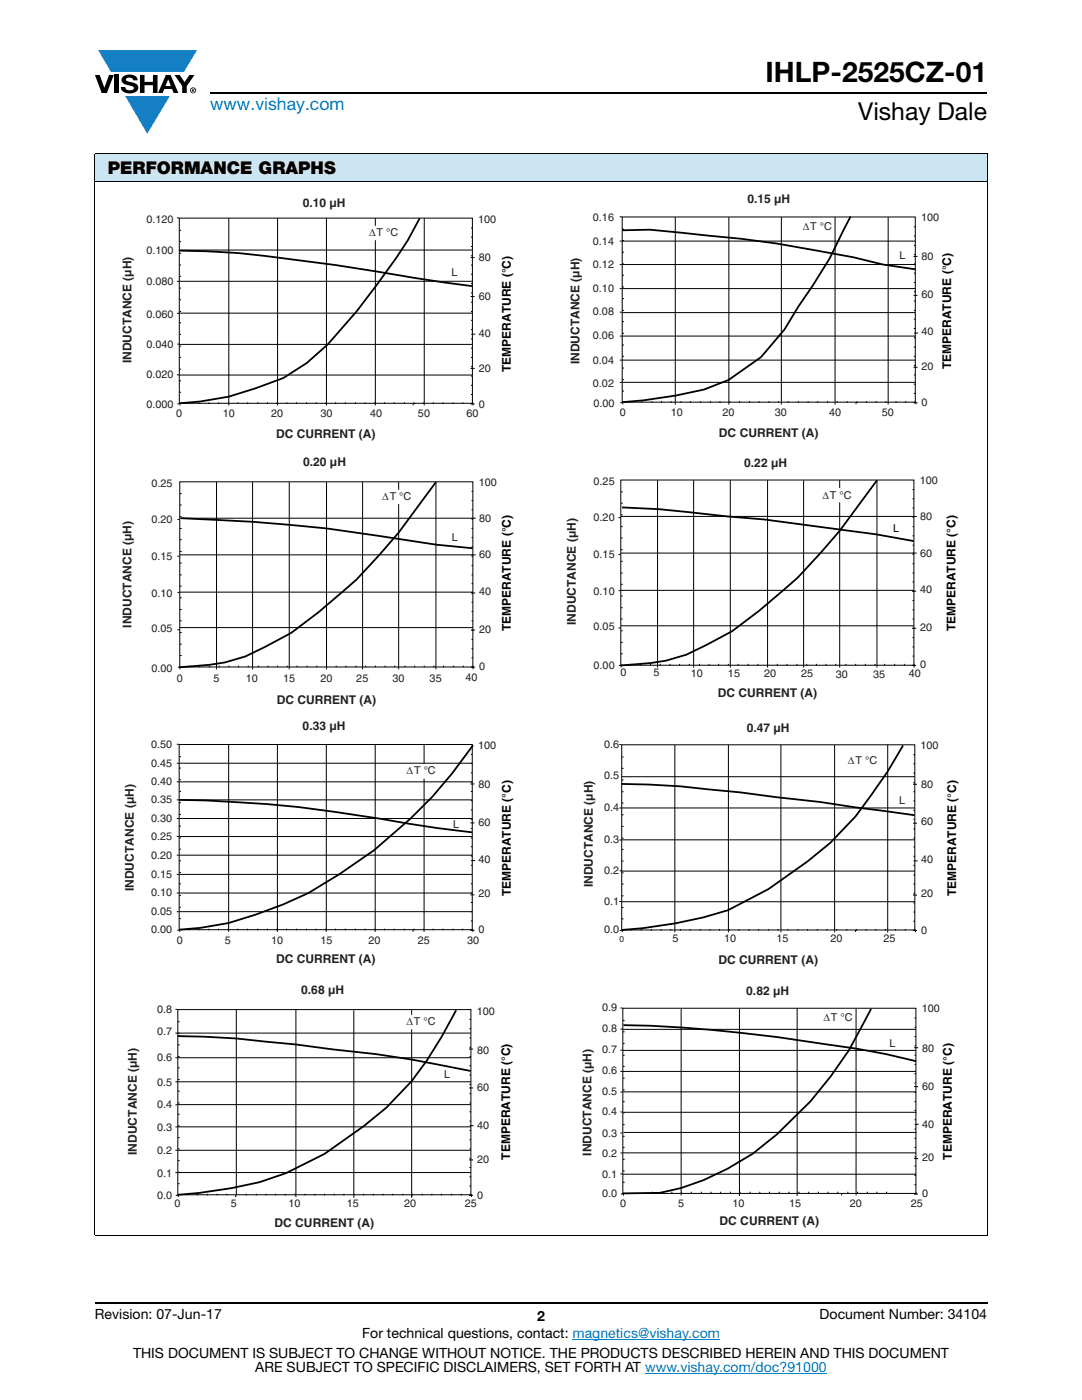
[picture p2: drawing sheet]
<svg xmlns="http://www.w3.org/2000/svg" width="216mm" height="279mm" viewBox="0 0 216 279" stroke-linecap="round" stroke-linejoin="round" font-family="sans-serif">
<g fill="#147fc3">
<path d="M19.6 10h19.7l-2.6 4.3h-1.1h-13.5z"/>
<path d="M25 19.2h8.9l-4.5 7.5z"/>
</g>
<g fill="#000">
<path d="M18.9 15h1l.9 2.5 1-2.5h.9l-1.4 3.6h-1zM22.9 15h.9v3.6h-.9zM24.6 15.3a2.1 2.1 0 0 1 2.8 .3l.1 .4h-.9a.79 .79 0 0 0-.7-.5 .79 .79 0 0 0-.8 .4l.3 .3 1 .2a1.08 1.08 0 0 1 1.2 1 1.08 1.08 0 0 1-1.1 1.2 1.73 1.73 0 0 1-2.4-1.2h.9a.96 .96 0 0 0 .8 .6 .96 .96 0 0 0 .9-.4 1.31 1.31 0 0 0-1.2-.6 1.03 1.03 0 0 1-1.1-.6 1.03 1.03 0 0 1 .2-1.1zM27.9 15h.9v1.3h1.7v-1.3h.9v3.6h-.9v-1.6h-1.7v1.6h-.9zM34.8 15h1.1l.9 1.4 1-1.4h1l-1.5 2.2v1.4h-.9v-1.4z"/>
<path d="M33.6 15.9l.5 1.3h-1.1zM33.1 15l-1.6 3.6h1l.3-.8h1.5l.3 .8h1l-1.6-3.6z"/>
<path d="M38.4 17.8h.2v.2h-.2zM38.3 17.7v.7h.1v-.3l.4 .3-.2-.3 .2-.2-.1-.2z"/>
<path d="M38.1 18a.46 .46 0 0 1 .9 0 .46 .46 0 0 1-.9 0zM37.9 18a.6 .6 0 0 0 1.2 0 .6 .6 0 0 0-1.2 0z"/>
</g>
<path d="M42 18.6h155M18.9 260h178.1" fill="none" stroke="#000" stroke-width=".36"/>
<path d="M114.3 267.3h29.3M128.7 274h36.3" fill="none" stroke="#007ec4" stroke-width=".2"/>
<path d="M18.9 30.7h178.1v5.5h-178.1z" fill="#cce5f3"/>
<path d="M18.9 30.7h178.1M18.9 36.2h178.1M18.9 30.8v215.6M197 30.8v215.6M18.9 246.5h178.1" fill="none" stroke="#000" stroke-width=".2"/>
<g fill="#fff">
<path d="M24.2 39.2h78.3v48.7h-78.3z"/>
<path d="M35.8 43.5h58.5v37h-58.5z"/>
</g>
<g fill="none" stroke="#000" stroke-width=".2">
<path d="M35.3 43.5h.4M35.3 56.1h.4M35.8 43.5h58.5v37h-58.5zM35.8 56.1h58.5M35.8 49.9h58.5M35.8 52.9h.3M35.8 46h.3M35.8 48.2h.3M35.8 50.6h.3M35.8 55.1h.3M35.8 57.5h.3M35.8 59.8h.3"/>
<path d="M45.7 43.5v37.4M55.4 43.5v37.4M65.1 43.5v37.4M74.9 43.5v37.4M84.7 43.5v37.4M93.9 51.4h.8M93.9 59.2h.8M94 45.5h.3M94 47.3h.3M94 49.2h.3M94 51h.3M94 52.9h.3"/>
<path d="M94 54.7h.3M94 56.6h.3M94 58.5h.3M35.3 62.5h.4M35.3 74.8h.4M35.4 68.7h.4M35.8 62.5h58.5M35.8 74.8h58.5M35.8 68.7h58.5M35.8 62.2h.3M35.8 71.3h.3M35.8 64.4h.3"/>
<path d="M35.8 66.7h.3M35.8 69.1h.3M35.8 73.7h.3M35.8 76h.3M35.8 78.3h.3M93.9 73.5h.8M94 60.3h.3M94 62.2h.3M94 63.9h.3M94 65.8h.3M94 67.6h.3M94 69.5h.3"/>
<path d="M94 71.3h.3M94 73.2h.3M94 75h.3M94 76.9h.3M94 78.7h.3M94 66.7h.8M35.4 80.6h.4M35.9 80.5v.4M37.7 80.3v.3M39.7 80.3v.3M41.7 80.3v.3M43.6 80.3v.3"/>
<path d="M45.6 80.3v.3M47.5 80.3v.3M49.4 80.3v.3M51.4 80.3v.3M53.4 80.3v.3M55.3 80.3v.3M57.2 80.3v.3M59.2 80.3v.3M61.2 80.3v.3M63.1 80.3v.3M65 80.3v.3M67 80.3v.3"/>
<path d="M68.9 80.3v.3M70.9 80.3v.3M72.9 80.3v.3M74.8 80.3v.3M76.7 80.3v.3M78.7 80.3v.3M80.7 80.3v.3M82.4 80.5v.4M82.6 80.3v.3M84.6 80.3v.3M86.5 80.3v.3M88.4 80.3v.3"/>
<path d="M90.4 80.3v.3M92.4 80.3v.3M93.9 80.6h.8M94.3 80.3v.3M94.4 80.5v.4"/>
</g>
<path d="M35.8 50a151.7 151.7 0 0 1 23.7 1.9l7.5 1 15.4 2.5 11.8 1.7M83.8 43.5l-2.4 4.5a162.4 162.4 0 0 1-16 20.7l-4.2 3.7-4.7 3-5.5 2.1-5.4 1.7-5.6 .9-4.2 .4" fill="none" stroke="#000" stroke-width=".36"/>
<path d="M72.9 45.2h6.3v2.6h-6.3z" fill="#fff"/>
<path d="M72.9 45.2h6.3v2.6h-6.3z" fill="none" stroke="#fff" stroke-width=".24"/>
<g fill="#fff">
<path d="M113.6 38.5h76.8v49.2h-76.8z"/>
<path d="M124.2 43.3h58.4v37h-58.4z"/>
</g>
<g fill="none" stroke="#000" stroke-width=".2">
<path d="M123.7 48.1h.4M123.7 52.8h.4M123.7 43.3h.4M123.7 57.6h.4M124.2 43.3h58.4v37h-58.4zM124.2 57.6h58.4M124.2 48.1h58.4M124.2 52.8h58.4M124.2 52.7h.3M124.2 45.7h.3M124.2 48h.3M124.2 50.3h.3"/>
<path d="M124.2 54.9h.3M124.2 57.3h.3M124.2 59.6h.3M134.7 43.3v37M145.4 43.3v37M155.9 43.3v37M166.6 43.3v37M177.2 43.3v37M182.3 51.2h.8M182.3 58.9h.8M182.4 45.3h.3M182.4 47.1h.3"/>
<path d="M182.4 49h.3M182.4 50.8h.3M182.4 52.7h.3M182.4 54.5h.3M182.4 56.4h.3M182.4 58.2h.3M123.7 67.1h.4M123.7 76.3h.4M123.7 62.3h.4M123.7 71.9h.4M124.2 71.9h58.4M124.2 67.1h58.4"/>
<path d="M124.2 76.3h58.4M124.2 62.4h58.4M124.2 61.9h.3M124.2 71.1h.3M124.2 64.2h.3M124.2 66.5h.3M124.2 68.9h.3M124.2 73.5h.3M124.2 75.8h.3M124.2 78h.3M182.3 73.3h.8M182.4 60.1h.3"/>
<path d="M182.4 61.9h.3M182.4 63.7h.3M182.4 65.6h.3M182.4 67.4h.3M182.4 69.3h.3M182.4 71.1h.3M182.4 73h.3M182.4 74.8h.3M182.4 76.7h.3M182.4 78.5h.3M182.4 66.5h.8M123.8 80.4h.4"/>
<path d="M124.3 80.3v.4M126.1 80.1v.3M128 80.1v.3M130.1 80.1v.3M132 80.1v.3M133.9 80.1v.3M134.7 80.3v.4M135.9 80.1v.3M137.8 80.1v.3M139.8 80.1v.3M141.8 80.1v.3M143.7 80.1v.3"/>
<path d="M145.4 80.3v.4M145.6 80.1v.3M147.5 80.1v.3M149.5 80.1v.3M151.5 80.1v.3M153.4 80.1v.3M155.4 80.1v.3M155.9 80.3v.4M157.3 80.1v.3M159.3 80.1v.3M161.2 80.1v.3M163.2 80.1v.3"/>
<path d="M165.1 80.1v.3M166.6 80.3v.4M167 80.1v.3M169.1 80.1v.3M170.8 80.2v.5M171 80.1v.3M172.9 80.1v.3M174.8 80.1v.3M176.8 80.1v.3M177.2 80.3v.4M178.8 80.1v.3M180.7 80.1v.3"/>
<path d="M182.3 80.4h.8M182.7 80.1v.3M182.8 80.3v.4"/>
</g>
<path d="M124.2 46l5.5-.2 18.1 1.8 7.2 1 15.3 2.8 5.9 1.4 6.5 1M169.7 43.2l-4.2 8.4-3.3 5.4-2.9 4.2-2.8 4.6-4.6 5.5-6.5 4.5-4.9 1.9-5.7 1.2-6.4 1-4.2 .4" fill="none" stroke="#000" stroke-width=".36"/>
<path d="M159.4 44.1h6.3v2.7h-6.3z" fill="#fff"/>
<path d="M159.4 44.1h6.3v2.7h-6.3z" fill="none" stroke="#fff" stroke-width=".24"/>
<g fill="#fff">
<path d="M24.2 90.8h78.3v50.1h-78.3z"/>
<path d="M35.9 96.2h58.5v36.9h-58.5z"/>
</g>
<g fill="none" stroke="#000" stroke-width=".2">
<path d="M35.9 96.2h58.5v36.9h-58.5zM35.9 98.5h.3M43.2 96.2v37.4M50.4 96.2v37.4M57.7 96.2v37.4M65.2 96.2v37.4M72.4 96.2v37.4M79.5 96.2v37.4M87 96.2v37.4M94.1 98.1h.3M94.1 99.9h.3M35.4 118.2h.4"/>
<path d="M35.4 111h.4M35.4 103.7h.4M35.9 110.7h59M35.9 118.2h58.5M35.9 105.5h.3M35.9 114.7h.3M35.9 100.8h.3M35.9 103.1h.3M35.9 107.7h.3M35.9 110.1h.3M35.9 112.4h.3M35.9 117h.3"/>
<path d="M35.9 119.3h.3M94 118.3h.8M94.1 101.7h.3M94.1 103.6h.3M94.1 105.5h.3M94.1 107.3h.3M94.1 109.2h.3M94.1 111h.3M94.1 112.9h.3M94.1 114.7h.3M94.1 116.5h.3M94.9 103.4h-59"/>
<path d="M35.4 125.7h.4M35.5 133.2h.4v.4M35.9 125.3h58.5M35.9 121.6h.3M35.9 123.9h.3M35.9 126.2h.3M35.9 128.6h.3M35.9 130.8h.3M37.8 132.8v.4M39.8 132.8v.4M41.8 132.8v.4M43.7 132.8v.4"/>
<path d="M45.7 132.8v.4M47.6 132.8v.4M49.5 132.8v.4M51.6 132.8v.4M53.5 132.8v.4M55.4 132.8v.4M57.3 132.8v.4M59.3 132.8v.4M61.3 132.8v.4M63.2 132.8v.4M67.1 132.8v.4M69 132.8v.4"/>
<path d="M71 132.8v.4M73 132.8v.4M74.9 132.8v.4M76.8 132.8v.4M78.8 132.8v.4M80.8 132.8v.4M82.7 132.8v.4M84.7 132.8v.4M86.6 132.8v.4M88.5 132.8v.4M90.5 132.8v.4M92.5 132.8v.4"/>
<path d="M94 125.7h.8M94 133.2h.8M94.1 120.2h.3M94.1 122.1h.3M94.1 123.9h.3M94.1 127.6h.3M94.1 129.5h.3M94.1 131.3h.3M94.4 132.8v.8"/>
</g>
<path d="M87 96.2l-7.5 10.1-3.8 4.4-4.5 5-7.7 6.5-5.4 4.1-9.1 4.7-4.1 1.2-3.1 .5-5.9 .5M36.1 103.4a348.6 348.6 0 0 1 50.9 5.3l7.3 .7" fill="none" stroke="#000" stroke-width=".36"/>
<path d="M75.5 97.9h6.3v2.6h-6.3z" fill="#fff"/>
<path d="M75.5 97.9h6.3v2.6h-6.3z" fill="none" stroke="#fff" stroke-width=".24"/>
<g fill="#fff">
<path d="M112.8 91.1h78.4v48.5h-78.4z"/>
<path d="M123.9 95.8h58.5v37h-58.5z"/>
</g>
<g fill="none" stroke="#000" stroke-width=".2">
<path d="M123.9 95.8h58.5v37h-58.5zM123.9 98.2h.4M131.2 95.8v37.4M138.4 95.8v37.4M145.7 95.8v37.4M153.2 95.8v37.4M160.4 95.9v37.3M167.5 95.9v37.3M175 95.9v37.3M182.1 97.7h.3M182.1 99.5h.3M123.4 117.9h.4"/>
<path d="M123.4 110.7h.4M123.4 103.3h.4M123.9 117.8h58.5M123.9 105.1h.4M123.9 114.4h.4M123.9 100.4h.4M123.9 102.8h.4M123.9 107.3h.4M123.9 109.7h.4M123.9 112h.4M123.9 116.6h.4M123.9 118.9h.4"/>
<path d="M182 118h.8M182.1 101.4h.3M182.1 103.2h.3M182.1 105.1h.3M182.1 106.9h.3M182.1 108.8h.3M182.1 110.7h.3M182.1 112.5h.3M182.1 114.4h.3M182.1 116.1h.3M182.1 119.8h.3M182.9 103.1h-59"/>
<path d="M182.9 110.4h-59M123.4 125.3h.4M123.5 132.8h.4v.4M123.9 124.9h58.5M123.9 123.5h.4M123.9 121.3h.4M123.9 125.9h.4M123.9 128.2h.4M123.9 130.5h.4M125.9 132.5v.3M127.8 132.5v.3M129.8 132.5v.3"/>
<path d="M131.7 132.5v.3M133.7 132.5v.3M135.6 132.5v.3M137.5 132.5v.3M139.6 132.5v.3M141.5 132.5v.3M143.4 132.5v.3M145.3 132.5v.3M147.3 132.5v.3M149.3 132.5v.3M151.2 132.5v.3M155.1 132.5v.3"/>
<path d="M157 132.5v.3M159 132.5v.3M161 132.5v.3M162.9 132.5v.3M164.8 132.5v.3M166.8 132.5v.3M168.8 132.5v.3M170.7 132.5v.3M172.7 132.5v.3M174.6 132.5v.3M176.5 132.5v.3M178.5 132.5v.3"/>
<path d="M180.5 132.5v.3M182 125.4h.8M182 132.8h.8M182.1 121.7h.3M182.1 123.5h.3M182.1 127.2h.3M182.1 129.1h.3M182.1 130.9h.3M182.4 132.5v.7"/>
</g>
<path d="M175 95.9l-7.5 10-3.8 4.5-4.5 4.9-7.7 6.6-5.4 4.1-9.1 4.7-4.1 1.2-3.1 .4-5.9 .5M124.1 101.3l7.5 .3 13.5 1.5 7.3 .6 22.6 3 7.3 1.3" fill="none" stroke="#000" stroke-width=".36"/>
<path d="M163.3 97.5h6.3v2.6h-6.3z" fill="#fff"/>
<path d="M163.3 97.5h6.3v2.6h-6.3z" fill="none" stroke="#fff" stroke-width=".24"/>
<g fill="#fff">
<path d="M24.7 143.6h77.8v49.1h-77.8z"/>
<path d="M35.8 148.6h58.4v36.9h-58.4z"/>
</g>
<g fill="none" stroke="#000" stroke-width=".2">
<path d="M35.3 156h.4M35.3 159.6h.4M35.3 148.5h.4M35.3 152.3h.4M35.8 148.6h58.4v36.9h-58.4zM35.8 156h58.4M35.8 159.6h58.4M35.8 152.3h58.4M35.8 158h.3M35.8 151h.3M35.8 153.3h.3M35.8 155.6h.3"/>
<path d="M45.6 148.6v37.4M55.4 148.6v37.4M65.1 148.6v37.4M74.9 148.6v37.4M84.6 148.6v37.4M93.9 156.5h.8M93.9 150.6h.4M93.9 152.4h.4M93.9 154.2h.4M93.9 156.1h.4M93.9 158h.4M93.9 159.8h.4"/>
<path d="M35.3 178.2h.4M35.3 170.7h.4M35.3 174.5h.4M35.3 166.9h.4M35.3 163.4h.4M35.8 178.2h58.5M35.8 174.5h58.4M35.8 166.9h58.4M35.8 163.3h58.4M35.8 170.7h58.4M35.8 167.2h.3M35.8 176.4h.3"/>
<path d="M35.8 160.2h.3M35.8 162.6h.3M35.8 164.9h.3M35.8 169.5h.3M35.8 171.8h.3M35.8 174.1h.3M35.8 178.7h.3M93.9 164.2h.8M93.9 178.6h.8M93.9 161.6h.4M93.9 163.5h.4M93.9 165.4h.4"/>
<path d="M93.9 167.2h.4M93.9 169h.4M93.9 170.8h.4M93.9 172.7h.4M93.9 174.6h.4M93.9 176.4h.4M94 171.7h.8M35.3 181.9h.4M35.4 185.7h.4M35.8 181.9h58.4M35.8 181.1h.3M35.8 183.3h.3"/>
<path d="M35.9 185.6v.4M37.7 185.3v.4M39.6 185.3v.4M41.7 185.3v.4M43.6 185.3v.4M45.5 185.3v.4M47.5 185.3v.4M49.4 185.3v.4M51.4 185.3v.4M53.4 185.3v.4M55.3 185.3v.4M57.2 185.3v.4"/>
<path d="M59.1 185.3v.4M61.1 185.3v.4M63.1 185.3v.4M65 185.3v.4M67 185.3v.4M68.9 185.3v.4M70.9 185.3v.4M72.8 185.3v.4M74.8 185.3v.4M76.7 185.3v.4M78.6 185.3v.4M80.7 185.3v.4"/>
<path d="M82.4 185.5v.4M82.6 185.3v.4M84.5 185.3v.4M86.4 185.3v.4M88.4 185.3v.4M90.4 185.3v.4M92.3 185.3v.4M93.9 185.7h.8M93.9 180.1h.4M93.9 182h.4M93.9 183.8h.4M94.3 185.3v.4"/>
<path d="M94.4 185.6v.4"/>
</g>
<path d="M35.8 159.6a258 258 0 0 1 46 4.8l12.4 1.7M94.4 148.7a95 95 0 0 1-32.9 29.5l-5 2.3-5.5 2-5.4 1.7-5.7 1-4.1 .3" fill="none" stroke="#000" stroke-width=".36"/>
<path d="M80.3 152.6h6.3v2.7h-6.3z" fill="#fff"/>
<path d="M80.3 152.6h6.3v2.7h-6.3z" fill="none" stroke="#fff" stroke-width=".24"/>
<g fill="#fff">
<path d="M116.2 143.9h75.2v49h-75.2z"/>
<path d="M124.1 148.6h58.4v37h-58.4z"/>
</g>
<g fill="none" stroke="#000" stroke-width=".2">
<path d="M123.6 148.6h.4M124.1 148.6h58.4v37h-58.4zM124.1 155h58.4M124.1 158h.3M124.1 151.1h.3M124.1 153.3h.3M124.1 155.7h.3M134.7 148.7v36.9M145.3 148.7v36.9M155.8 148.7v36.9M166.5 148.7v36.9M177.1 148.7v36.9"/>
<path d="M182.2 156.5h.8M182.3 150.6h.3M182.3 152.4h.3M182.3 154.3h.3M182.3 156.2h.3M182.3 158h.3M182.3 159.8h.3M123.6 161.3h.4M123.6 167.6h.4M123.6 179.9h.4M123.6 173.8h.5M124.1 167.6h58.4"/>
<path d="M124.1 180h58.4M124.1 161.2h58.4M124.1 173.8h58.4M124.1 167.3h.3M124.1 176.4h.3M124.1 160.3h.3M124.1 162.6h.3M124.1 164.9h.3M124.1 169.5h.3M124.1 171.8h.3M124.1 174.2h.3M124.1 178.8h.3"/>
<path d="M182.2 164.3h.8M182.2 178.6h.8M182.3 161.7h.3M182.3 163.6h.3M182.3 165.4h.3M182.3 167.3h.3M182.3 169h.3M182.3 170.9h.3M182.3 172.8h.3M182.3 174.6h.3M182.3 176.4h.3M182.3 178.3h.3"/>
<path d="M182.3 171.8h.8M123.7 185.7h.4M124.1 181.1h.3M124.1 183.4h.3M124.2 185.6v.4M126 185.4v.3M128 185.4v.3M130 185.4v.3M131.9 185.4v.3M133.8 185.4v.3M134.7 185.7v.4M135.8 185.4v.3"/>
<path d="M137.7 185.4v.3M139.7 185.4v.3M141.7 185.4v.3M143.6 185.4v.3M145.3 185.7v.4M145.5 185.4v.3M147.4 185.4v.3M149.5 185.4v.3M151.4 185.4v.3M153.3 185.4v.3M155.3 185.4v.3M155.8 185.7v.4"/>
<path d="M157.2 185.4v.3M159.2 185.4v.3M161.1 185.4v.3M163.1 185.4v.3M165 185.4v.3M166.5 185.7v.4M167 185.4v.3M169 185.4v.3M170.7 185.6v.4M170.9 185.4v.3M172.8 185.4v.3M174.7 185.4v.3"/>
<path d="M176.7 185.4v.3M177.1 185.7v.4M178.7 185.4v.3M180.6 185.4v.3M182.2 185.7h.8M182.3 180.2h.3M182.3 182h.3M182.3 183.8h.3M182.6 185.4v.3M182.7 185.6v.4"/>
</g>
<path d="M124.1 156.5l5.4 .1 6.3 .3 11.9 1.2 15.9 2 18.9 2.6M180.2 148.8l-3.1 5.3-6.4 8.8-5 5.3-4.6 3.7-7.8 5.5-8 4.2a88.7 88.7 0 0 1-21.2 4" fill="none" stroke="#000" stroke-width=".36"/>
<path d="M168.4 150.6h6.3v2.6h-6.3z" fill="#fff"/>
<path d="M168.4 150.6h6.3v2.6h-6.3z" fill="none" stroke="#fff" stroke-width=".24"/>
<g fill="#fff">
<path d="M25.2 196.2h77.1v49.3h-77.1z"/>
<path d="M35.5 201.5h58.5v36.9h-58.5z"/>
</g>
<g fill="none" stroke="#000" stroke-width=".2">
<path d="M35 206.2h.4M35 211.1h.4M35 201.4h.4M35 215.9h.4M35.5 201.5h58.5v36.9h-58.5zM35.5 215.9h58.5M35.5 206.2h58.5M35.5 211.1h58.5M35.5 210.9h.3M35.5 203.9h.3M35.5 208.5h.3M35.5 213.1h.3"/>
<path d="M35.5 215.5h.3M35.5 217.8h.3M47.2 201.5v37M59 201.5v37M70.6 201.6v37M82.1 201.6v37.4M93.6 209.4h.8M93.6 217.1h.8M93.7 203.5h.3M93.7 205.3h.3M93.7 207.1h.3M93.7 209h.3"/>
<path d="M93.7 210.9h.3M93.7 212.7h.3M93.7 214.6h.3M93.7 216.4h.3M93.7 218.3h.3M35 229.6h.4M35 224.9h.4M35 220.5h.4M35 234h.4M35.1 238.6h.4M35.5 234h58.5M35.5 220.5h58.5"/>
<path d="M35.5 224.9h58.5M35.5 229.6h58.5M35.5 220.1h.3M35.5 229.3h.3M35.5 222.4h.3M35.5 224.7h.3M35.5 227h.3M35.5 231.6h.3M35.5 234h.3M35.5 236.2h.3M35.6 238.5v.4M37.4 238.2v.4"/>
<path d="M39.4 238.2v.4M41.4 238.2v.4M43.3 238.2v.4M45.3 238.2v.4M47 238.5v.4M47.2 238.2v.4M49.1 238.2v.4M51.1 238.2v.4M53.1 238.2v.4M55 238.2v.4M56.9 238.2v.4M58.9 238.2v.4"/>
<path d="M59 238.5v.4M60.9 238.2v.4M62.8 238.2v.4M64.7 238.2v.4M66.7 238.2v.4M68.6 238.2v.4M70.6 238.6v.4M70.6 238.2v.4M72.6 238.2v.4M74.5 238.2v.4M76.4 238.2v.4M78.4 238.2v.4"/>
<path d="M80.4 238.2v.4M82.3 238.2v.4M84.3 238.2v.4M86.2 238.2v.4M88.1 238.2v.4M90.1 238.2v.4M92.1 238.2v.4M93.6 231.5h.8M93.6 238.6h.8M93.7 220.1h.3M93.7 221.9h.3M93.7 223.7h.3"/>
<path d="M93.7 225.6h.3M93.7 227.5h.3M93.7 229.3h.3M93.7 231.1h.3M93.7 233h.3M93.7 234.9h.3M93.7 236.7h.3M93.7 224.6h.8M94 238.2v.4M94.1 238.5v.4"/>
</g>
<path d="M35.5 206.8l5.4 .1 6.3 .4 11.9 1.2 7.2 .9a220.4 220.4 0 0 1 27.6 4.3M91 201.6l-2.9 5.3a53.5 53.5 0 0 1-15.6 17.9l-7.8 5.5-7.6 3.8-5.3 1.8-5.6 1.2-6.5 1-4.2 .3" fill="none" stroke="#000" stroke-width=".36"/>
<path d="M80.3 202.7h6.3v2.6h-6.3z" fill="#fff"/>
<path d="M80.3 202.7h6.3v2.6h-6.3z" fill="none" stroke="#fff" stroke-width=".24"/>
<g fill="#fff">
<path d="M116 196.5h74.5v48.5h-74.5z"/>
<path d="M124.3 201.2h58.5v37h-58.5z"/>
</g>
<g fill="none" stroke="#000" stroke-width=".2">
<path d="M123.8 213.8h.4M123.8 217.9h.4M123.8 205.4h.4M123.8 201.2h.4M123.8 209.6h.4M124.3 205.4h58.5M124.3 209.6h58.5M124.3 217.9h58.5M124.3 201.2h58.5v37h-58.5zM124.3 213.8h58.5M124.3 210.6h.3M124.3 219.9h.3"/>
<path d="M124.3 203.6h.3M124.3 205.9h.3M124.3 208.2h.3M124.3 212.8h.3M124.3 215.2h.3M124.3 217.5h.3M135.9 201.3v37.3M147.5 201.3v37.4M159.1 201.2v37M170.8 201.3v37.3M182.4 209.1h.8M182.4 216.9h.8"/>
<path d="M182.5 203.2h.3M182.5 205h.3M182.5 206.9h.3M182.5 208.7h.3M182.5 210.6h.3M182.5 212.4h.3M182.5 214.3h.3M182.5 216.1h.3M182.5 218h.3M182.5 219.9h.3M123.8 230.1h.4M123.8 234.3h.4"/>
<path d="M123.8 221.9h.4M123.8 226.1h.4M123.9 238.3h.4M124.3 229h.3M124.3 222.1h.3M124.3 224.4h.3M124.3 226.8h.3M124.3 231.4h.3M124.3 233.7h.3M124.3 236h.3M124.3 234.3h58.5M124.3 230.1h58.5"/>
<path d="M124.4 222h58.5M124.4 238.2v.4M124.4 226h58.5M130.2 237.8v.3M132.1 237.8v.3M134.1 237.8v.3M136 237.8v.3M137.9 237.8v.3M139.9 237.8v.3M141.9 237.8v.3M143.8 237.8v.3M145.7 237.8v.3"/>
<path d="M147.7 237.8v.3M149.7 237.8v.3M151.6 237.8v.3M153.5 237.8v.3M155.5 237.8v.3M157.4 237.8v.3M159.1 238.3v.4M159.4 237.8v.3M161.4 237.8v.3M163.3 237.8v.3M165.2 237.8v.3M167.2 237.8v.3"/>
<path d="M167.9 238.2v.4M169.2 237.8v.3M171.1 237.8v.3M173.1 237.8v.3M175 237.8v.3M176.9 237.8v.3M182.4 231.2h.8M182.4 238.3h.8M182.5 221.6h.3M182.5 223.5h.3M182.5 225.3h.3M182.5 227.2h.3"/>
<path d="M182.5 229h.3M182.5 230.9h.3M182.5 232.7h.3M182.5 234.6h.3M182.5 236.4h.3M182.5 224.4h.8M182.8 238v.3h-.3"/>
</g>
<path d="M124.4 204.6a280.9 280.9 0 0 1 39.7 3.7l6.7 1 5.9 1 6.1 1.5M173.8 201.4l-4.4 8.2a74.9 74.9 0 0 1-19.2 20.7 48.4 48.4 0 0 1-18.5 7.8l-7.4 .1" fill="none" stroke="#000" stroke-width=".36"/>
<path d="M163.5 202h6.3v2.6h-6.3z" fill="#fff"/>
<path d="M163.5 202h6.3v2.6h-6.3z" fill="none" stroke="#fff" stroke-width=".24"/>
<text font-size="5.6" x="152.8" y="16.4">IHLP-2525CZ-01</text>
<text font-size="4.9" x="171.3" y="24">Vishay Dale</text>
<text font-size="3.5" fill="#007ec4" x="42" y="21.9">www.vishay.com</text>
<text font-size="3.5" x="21.5" y="34.8">PERFORMANCE GRAPHS</text>
<g font-size="2.8">
<text x="18.9" y="263.3">Revision: 07-Jun-17</text>
<text x="107.2" y="263.6">2</text>
<text x="163.6" y="263.3">Document Number: 34104</text>
<text x="72.3" y="267.1">For technical questions, contact: magnetics@vishay.com</text>
<text x="26.5" y="271">THIS DOCUMENT IS SUBJECT TO CHANGE WITHOUT NOTICE. THE PRODUCTS DESCRIBED HEREIN AND THIS DOCUMENT</text>
<text x="50.9" y="273.8">ARE SUBJECT TO SPECIFIC DISCLAIMERS, SET FORTH AT www.vishay.com/doc?91000</text>
</g>
<g font-size="2.4" fill="#231f20">
<text x="60.4" y="41.3">0.10 µH</text>
<text x="149.1" y="40.6">0.15 µH</text>
<text x="26.2" y="72.5" transform="rotate(-90 26.2 72.5)">INDUCTANCE (µH)</text>
<text x="115.7" y="72.7" transform="rotate(-90 115.7 72.7)">INDUCTANCE (µH)</text>
<text x="55.1" y="87.3">DC CURRENT (A)</text>
<text x="143.5" y="87.2">DC CURRENT (A)</text>
<text x="60.5" y="92.9">0.20 µH</text>
<text x="148.5" y="93.1">0.22 µH</text>
<text x="26.2" y="125.3" transform="rotate(-90 26.2 125.3)">INDUCTANCE (µH)</text>
<text x="114.9" y="124.7" transform="rotate(-90 114.9 124.7)">INDUCTANCE (µH)</text>
<text x="55.2" y="140.4">DC CURRENT (A)</text>
<text x="143.2" y="139.1">DC CURRENT (A)</text>
<text x="60.4" y="145.6">0.33 µH</text>
<text x="149" y="146">0.47 µH</text>
<text x="26.7" y="177.9" transform="rotate(-90 26.7 177.9)">INDUCTANCE (µH)</text>
<text x="118.3" y="177.1" transform="rotate(-90 118.3 177.1)">INDUCTANCE (µH)</text>
<text x="55.1" y="192.1">DC CURRENT (A)</text>
<text x="143.4" y="192.4">DC CURRENT (A)</text>
<text x="60.1" y="198.3">0.68 µH</text>
<text x="148.9" y="198.5">0.82 µH</text>
<text x="27.3" y="230.5" transform="rotate(-90 27.3 230.5)">INDUCTANCE (µH)</text>
<text x="118" y="230.6" transform="rotate(-90 118 230.6)">INDUCTANCE (µH)</text>
<text x="54.8" y="244.9">DC CURRENT (A)</text>
<text x="143.6" y="244.5">DC CURRENT (A)</text>
</g>
<g font-size="2.4">
<text x="101.9" y="74.3" transform="rotate(-90 101.9 74.3)">TEMPERATURE (°C)</text>
<text x="189.8" y="73.7" transform="rotate(-90 189.8 73.7)">TEMPERATURE (°C)</text>
<text x="101.9" y="126" transform="rotate(-90 101.9 126)">TEMPERATURE (°C)</text>
<text x="190.6" y="126" transform="rotate(-90 190.6 126)">TEMPERATURE (°C)</text>
<text x="101.9" y="178.9" transform="rotate(-90 101.9 178.9)">TEMPERATURE (°C)</text>
<text x="190.8" y="178.9" transform="rotate(-90 190.8 178.9)">TEMPERATURE (°C)</text>
<text x="101.8" y="231.5" transform="rotate(-90 101.8 231.5)">TEMPERATURE (°C)</text>
<text x="189.9" y="231.4" transform="rotate(-90 189.9 231.4)">TEMPERATURE (°C)</text>
</g>
<g font-size="2.2" fill="#231f20">
<text x="29.2" y="44.4">0.120</text>
<text x="73.7" y="47.2">Δ</text>
<text x="75.2" y="47.2">T °C</text>
<text x="95.4" y="44.4">100</text>
<text x="118.3" y="44.2">0.16</text>
<text x="160.2" y="46">ΔT °C</text>
<text x="183.8" y="44.1">100</text>
<text x="29.2" y="50.8">0.100</text>
<text x="95.5" y="52.2">80</text>
<text x="118.3" y="48.9">0.14</text>
<text x="118.3" y="53.5">0.12</text>
<text x="179.5" y="51.7">L</text>
<text x="183.9" y="51.9">80</text>
<text x="29.2" y="56.9">0.080</text>
<text x="90.1" y="55">L</text>
<text x="95.5" y="59.8">60</text>
<text x="118.3" y="58.3">0.10</text>
<text x="183.9" y="59.4">60</text>
<text x="29.2" y="63.4">0.060</text>
<text x="118.3" y="63">0.08</text>
<text x="29.2" y="69.5">0.040</text>
<text x="95.5" y="67.3">40</text>
<text x="118.3" y="67.6">0.06</text>
<text x="183.9" y="66.9">40</text>
<text x="29.2" y="75.5">0.020</text>
<text x="95.5" y="74.2">20</text>
<text x="118.3" y="72.6">0.04</text>
<text x="118.3" y="77.2">0.02</text>
<text x="183.9" y="73.8">20</text>
<text x="29.2" y="81.3">0.000</text>
<text x="35.2" y="83.3">0</text>
<text x="44.5" y="83.2">10</text>
<text x="54.1" y="83.2">20</text>
<text x="64" y="83.2">30</text>
<text x="73.8" y="83.2">40</text>
<text x="83.4" y="83.2">50</text>
<text x="93.1" y="83.2">60</text>
<text x="95.5" y="81.3">0</text>
<text x="118.4" y="81.2">0.00</text>
<text x="123.7" y="83.1">0</text>
<text x="133.9" y="83.1">10</text>
<text x="144.2" y="83.1">20</text>
<text x="154.6" y="83.1">30</text>
<text x="165.4" y="83.1">40</text>
<text x="176" y="83.1">50</text>
<text x="183.9" y="81">0</text>
<text x="30.2" y="97.2">0.25</text>
<text x="76.3" y="99.9">ΔT °C</text>
<text x="95.5" y="96.9">100</text>
<text x="118.4" y="96.7">0.25</text>
<text x="164.1" y="99.5">ΔT °C</text>
<text x="183.5" y="96.6">100</text>
<text x="30.2" y="104.4">0.20</text>
<text x="90.2" y="107.9">L</text>
<text x="95.6" y="104.1">80</text>
<text x="118.4" y="103.9">0.20</text>
<text x="183.6" y="103.8">80</text>
<text x="30.2" y="111.8">0.15</text>
<text x="95.6" y="111.4">60</text>
<text x="118.4" y="111.3">0.15</text>
<text x="183.6" y="111.1">60</text>
<text x="30.2" y="119.1">0.10</text>
<text x="95.6" y="118.8">40</text>
<text x="118.4" y="118.7">0.10</text>
<text x="183.6" y="118.4">40</text>
<text x="118.4" y="125.7">0.05</text>
<text x="183.6" y="126">20</text>
<text x="30.2" y="126.2">0.05</text>
<text x="95.6" y="126.3">20</text>
<text x="30.2" y="134.2">0.00</text>
<text x="35.3" y="136.1">0</text>
<text x="42.6" y="136.1">5</text>
<text x="49" y="136.1">10</text>
<text x="56.5" y="136.1">15</text>
<text x="64" y="136.1">20</text>
<text x="71.1" y="136.1">25</text>
<text x="78.3" y="136.1">30</text>
<text x="85.7" y="136.1">35</text>
<text x="92.9" y="135.8">40</text>
<text x="95.6" y="133.8">0</text>
<text x="118.4" y="133.5">0.00</text>
<text x="123.8" y="135">0</text>
<text x="130.4" y="134.9">5</text>
<text x="137.8" y="135">10</text>
<text x="145.3" y="135">15</text>
<text x="152.5" y="135.2">20</text>
<text x="159.9" y="135.2">25</text>
<text x="166.8" y="135.3">30</text>
<text x="174.2" y="135.3">35</text>
<text x="181.4" y="135.1">40</text>
<text x="183.6" y="133.4">0</text>
<text x="30.2" y="149.4">0.50</text>
<text x="95.4" y="149.4">100</text>
<text x="120.6" y="149.2">0.6</text>
<text x="183.7" y="149.5">100</text>
<text x="30.2" y="153">0.45</text>
<text x="81.1" y="154.5">ΔT °C</text>
<text x="120.6" y="155.5">0.5</text>
<text x="169.2" y="152.5">ΔT °C</text>
<text x="30.2" y="156.8">0.40</text>
<text x="30.2" y="160.4">0.35</text>
<text x="95.5" y="157.3">80</text>
<text x="120.6" y="161.8">0.4</text>
<text x="179.4" y="160.5">L</text>
<text x="183.8" y="157.3">80</text>
<text x="30.2" y="164.1">0.30</text>
<text x="30.2" y="167.6">0.25</text>
<text x="90.4" y="165.2">L</text>
<text x="95.5" y="164.9">60</text>
<text x="183.8" y="164.7">60</text>
<text x="30.2" y="171.4">0.20</text>
<text x="95.5" y="172.2">40</text>
<text x="120.6" y="168.3">0.3</text>
<text x="183.8" y="172.3">40</text>
<text x="30.2" y="175.3">0.15</text>
<text x="30.2" y="178.8">0.10</text>
<text x="95.5" y="179.1">20</text>
<text x="120.6" y="174.4">0.2</text>
<text x="183.8" y="179.1">20</text>
<text x="30.2" y="182.6">0.05</text>
<text x="120.6" y="180.5">0.1</text>
<text x="30.2" y="186.2">0.00</text>
<text x="35.3" y="188.4">0</text>
<text x="44.9" y="188.4">5</text>
<text x="54.1" y="188.4">10</text>
<text x="63.9" y="188.4">15</text>
<text x="73.5" y="188.4">20</text>
<text x="83.4" y="188.4">25</text>
<text x="93.2" y="188.4">30</text>
<text x="95.5" y="186.2">0</text>
<text x="120.6" y="186.2">0.0</text>
<text x="134.2" y="188">5</text>
<text x="144.5" y="188">10</text>
<text x="154.9" y="188">15</text>
<text x="165.7" y="188">20</text>
<text x="176.3" y="188">25</text>
<text x="183.8" y="186.3">0</text>
<text x="31.4" y="202.1">0.8</text>
<text x="95.1" y="202.5">100</text>
<text x="120.2" y="201.8">0.9</text>
<text x="164.3" y="203.8">ΔT °C</text>
<text x="183.9" y="202.1">100</text>
<text x="31.4" y="206.6">0.7</text>
<text x="81.1" y="204.5">Δ</text>
<text x="82.6" y="204.5">T °C</text>
<text x="120.2" y="206">0.8</text>
<text x="177.5" y="208.9">L</text>
<text x="184" y="209.9">80</text>
<text x="31.4" y="211.8">0.6</text>
<text x="88.6" y="215.1">L</text>
<text x="95.2" y="210.3">80</text>
<text x="120.2" y="214.2">0.6</text>
<text x="120.2" y="210.2">0.7</text>
<text x="31.4" y="221.2">0.4</text>
<text x="31.4" y="216.7">0.5</text>
<text x="95.2" y="217.8">60</text>
<text x="120.2" y="218.5">0.5</text>
<text x="184" y="217.5">60</text>
<text x="31.4" y="225.6">0.3</text>
<text x="95.2" y="225.3">40</text>
<text x="120.2" y="226.9">0.3</text>
<text x="120.2" y="222.5">0.4</text>
<text x="184" y="225.1">40</text>
<text x="31.4" y="230.3">0.2</text>
<text x="95.2" y="232.2">20</text>
<text x="120.2" y="230.9">0.2</text>
<text x="184" y="231.7">20</text>
<text x="31.4" y="239.3">0.0</text>
<text x="31.4" y="234.8">0.1</text>
<text x="95.2" y="239.4">0</text>
<text x="120.2" y="238.9">0.0</text>
<text x="120.2" y="235">0.1</text>
<text x="184" y="238.9">0</text>
<text x="34.8" y="241">0</text>
<text x="46.1" y="240.9">5</text>
<text x="57.6" y="240.9">10</text>
<text x="69.2" y="240.9">15</text>
<text x="80.6" y="240.9">20</text>
<text x="92.7" y="240.9">25</text>
<text x="123.7" y="241">0</text>
<text x="135.3" y="241">5</text>
<text x="146.1" y="241">10</text>
<text x="157.5" y="241">15</text>
<text x="169.6" y="241">20</text>
<text x="181.7" y="241">25</text>
</g>
<text font-size="2.2" x="178.2" y="106.1">L</text>
<text font-size="1.7" fill="#231f20" x="123.6" y="188">0</text>
</svg>
